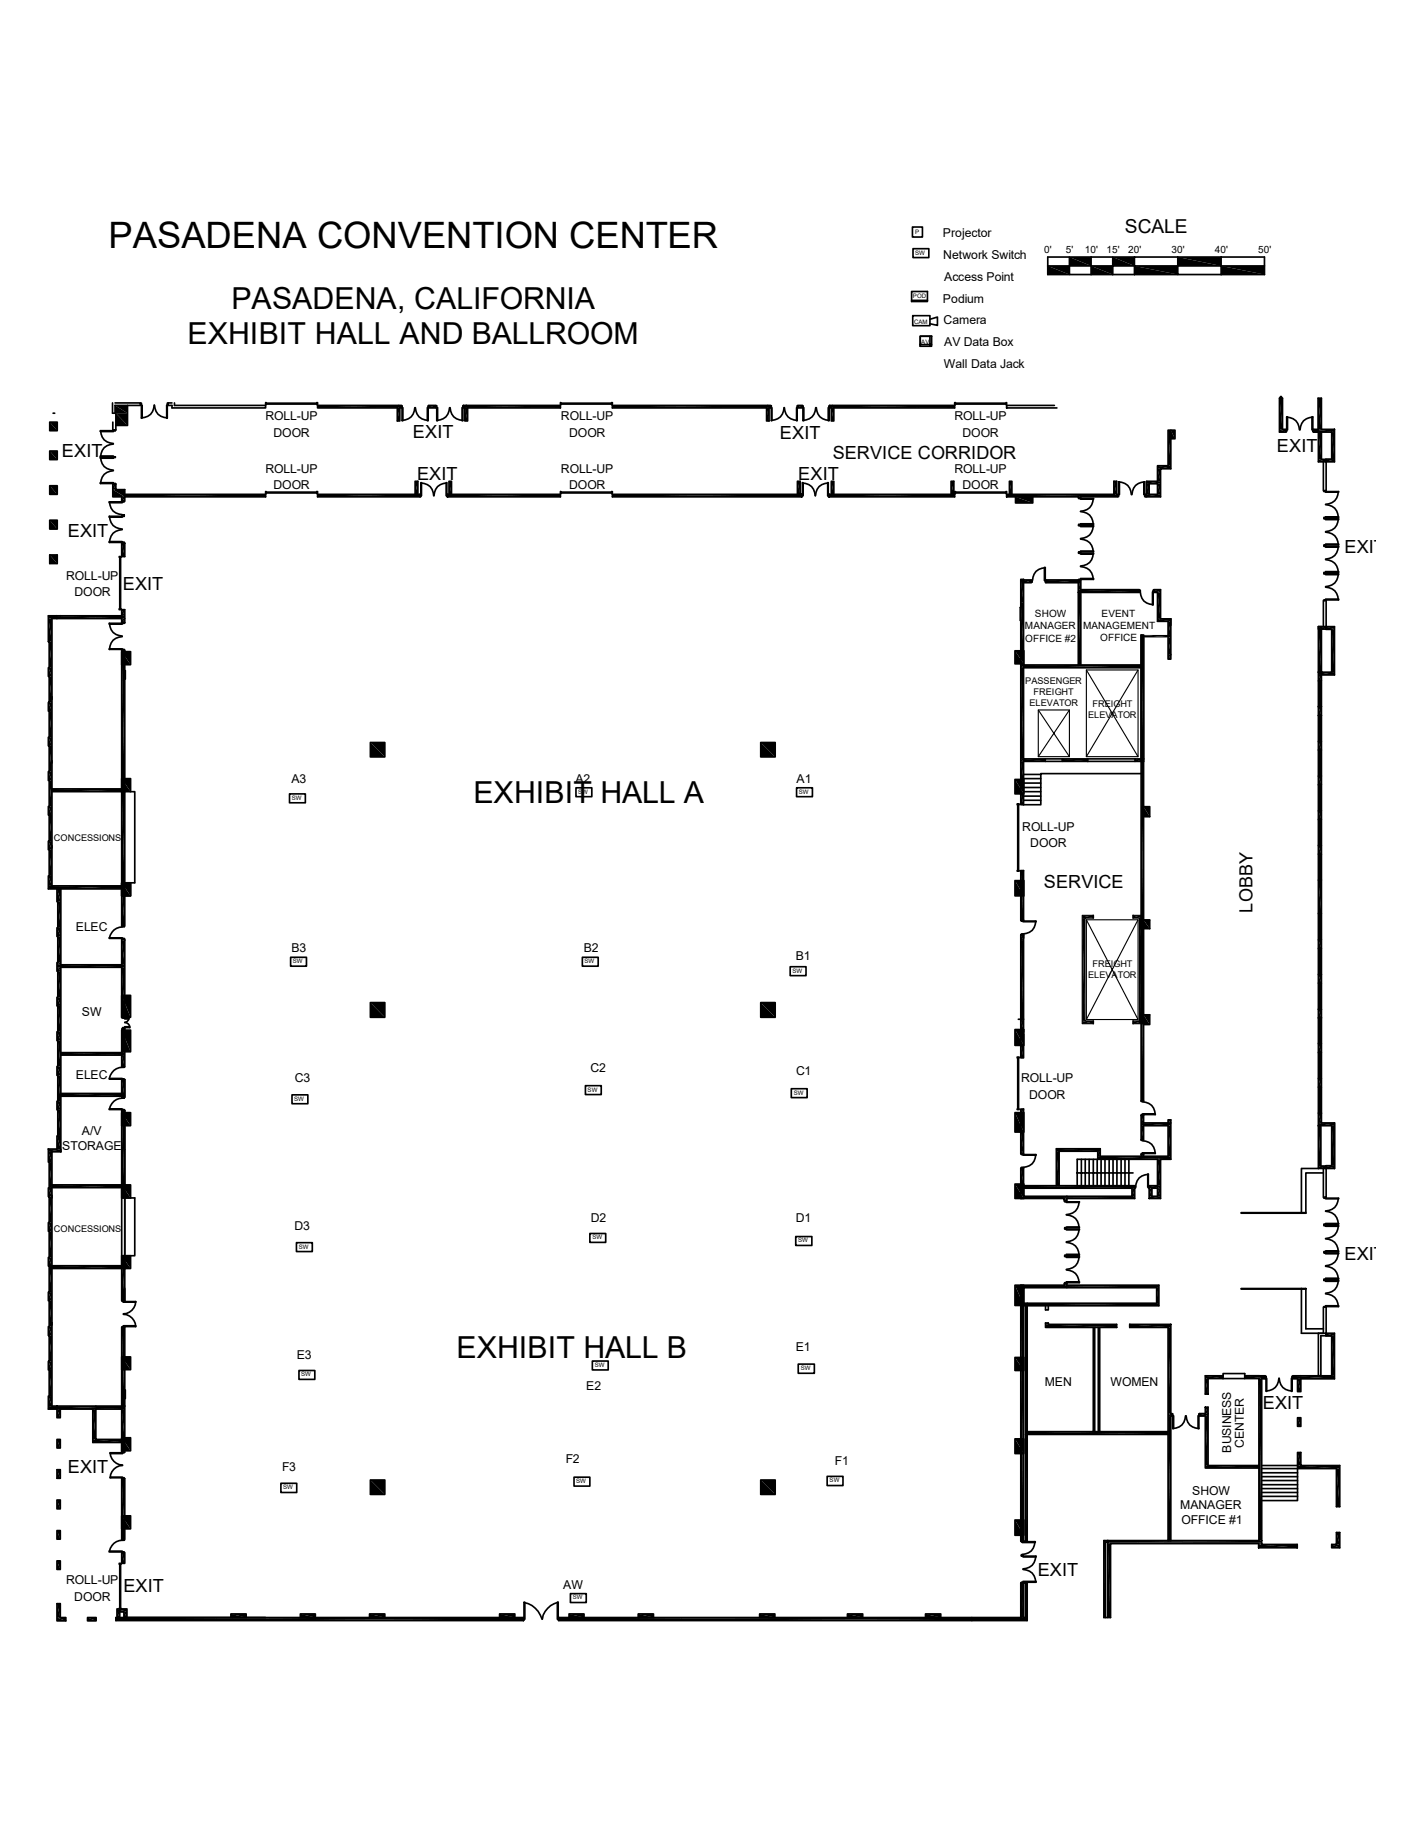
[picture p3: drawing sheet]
<svg xmlns="http://www.w3.org/2000/svg" width="216mm" height="279mm" viewBox="0 0 216 279" stroke-linecap="round" stroke-linejoin="round" font-family="sans-serif">
<g fill="none" stroke="#000" stroke-width=".25">
<path d="M139 34.6h1.5v1.5h-1.5zM139.1 37.9h2.4v1.3h-2.4zM162.9 39.2v2.6h3.3M166.2 39.2h-6.6v1.3M166.2 39.2h6.6M166.2 39.2v2.6M169.5 39.2v2.6M172.8 39.2h19.9v2.6h-6.6M172.8 39.2v2.6M179.5 39.2v2.6h6.6M186.1 39.2v2.6M138.9 44.4h2.4v1.5h-2.4z"/>
<path d="M138.9 45.8h2.4M139.1 48.1h2.6v1.5h-2.6zM140.2 52.5h1.7M140.2 51.2h1.7v1.5h-1.7zM141.7 48.6l1.1-.3v1.3l-1.1-.3M141.7 51.2v1.5M166.2 41.8h13.3M192.7 40.5h-33.1v1.3h3.3M7.6 74h1.1v1.3h-1.1zM7.6 79.2h1.1v1.4h-1.1zM7.6 68.7h1.1v1.3h-1.1zM7.6 64.3h1.1v1.3h-1.1z"/>
<path d="M8.1 62.9h.2M15.3 65.6h2v.1h-2zM15.3 69.5h2v.1h-2zM15.3 69.7h2v.1h-2zM15.3 73.5h2v.2h-2zM15.3 65.6a1.88 1.88 0 0 0 2 2M15.3 69.7a1.88 1.88 0 0 0 2 1.9M16.6 76.5h2v.1h-2zM16.6 78.7h2v.1h-2zM16.7 76.5a1.88 1.88 0 0 0 1.9 1.9M16.7 78.7a1.88 1.88 0 0 0 1.9 1.9M17.1 61.4v1.5h.4v-1.1h3.9v-.4h-3.9"/>
<path d="M17.2 73.7h.5v.9h1.3v1.8h-.5v-.7h-1.3zM17.3 65.5h.3v.1h-.3zM17.3 69.6h.3v.1h-.3zM17.3 73.7h.3h-.3zM17.3 73.7h.3M17.3 67.6a1.88 1.88 0 0 0-2 2M17.3 71.7a1.88 1.88 0 0 0-2 2M17.7 62.9v2.6h-.5v-1.2M18.6 76.4h.3v.1h-.3zM18.6 78.6h.3v.1h-.3zM18.6 78.4h.3v.2h-.3v-.2h.3v.2h-.3zM19 75.3h21.5v.4h-21.5z"/>
<path d="M19.4 61.8v3h-1.7M21.4 61.4h.1v.3h-.1zM21.5 61.7h.1v2h-.1zM23.5 61.7a1.88 1.88 0 0 1-2 2M23.5 61.7a1.88 1.88 0 0 0 2 2M25.4 61.7h.1v2h-.1zM25.5 61.4h.1v.3h-.1zM26.2 61.4h-.6v.4h.6v.3h14.3v-.3h-13.9v-.4M40.5 74.9h.1v.3h-.1zM40.5 61.3h.1v.3h-.1zM40.6 75h7.7v.1h-7.7zM40.6 61.4h7.7v.2h-7.7z"/>
<path d="M48.3 74.9h.1v.3h-.1zM48.3 61.3h.1v.3h-.1zM48.4 61.8h12.8v.3h-.3v2h-.4v-2h-12.1zM48.4 75.3h15.6v.4h-15.6zM61.2 61.8h.1v.3h-.1zM61.3 62.1h.1v2h-.1zM63.2 62.1a1.88 1.88 0 0 1-1.9 2M63.2 75.3v-2h.5v2M63.3 62.1a1.88 1.88 0 0 0 1.9 2M64 75.4h.1v.2h-.1zM64.1 73.5h.1v2h-.1zM64.1 73.6a1.88 1.88 0 0 1 2 1.9"/>
<path d="M65.1 62.1h.1v2h-.1zM65.2 61.8h.1v.3h-.1zM65.3 61.8h1.1v.3h-1.1zM66.4 61.8h.1v.3h-.1zM66.5 62.1h.2v2h-.2zM68 73.5h.1v2h-.1zM68.1 75.4h.1v.2h-.1zM68.1 73.6a1.88 1.88 0 0 0-2 1.9M68.2 75.3h17.2v.4h-17.2zM68.4 75.3v-2h.4v2M68.5 62.1a1.88 1.88 0 0 1-2 2M68.6 62.1a1.88 1.88 0 0 0 1.9 2"/>
<path d="M70.4 62.1h.1v2h-.1zM70.5 61.8h.1v.3h-.1zM70.6 61.8h14.8v.3h-14.2v2h-.4v-2h-.2zM85.4 74.9h.1v.3h-.1zM85.4 61.3h.1v.3h-.1zM85.5 75h7.7v.1h-7.7zM85.5 61.4h7.7v.2h-7.7zM93.2 74.9h.1v.3h-.1zM93.2 61.3h.1v.3h-.1zM93.3 61.8h24.1v.3h-.2v2h-.4v-2h-23.5zM93.3 75.3h28.8v.4h-28.8zM117.4 61.8h.1v.3h-.1z"/>
<path d="M117.5 62.1h.1v2h-.1zM119.5 62.1a1.88 1.88 0 0 1-2 2M119.5 62.1a1.88 1.88 0 0 0 2 2M121.4 62.1h.1v2h-.1zM121.5 61.8h.1v.3h-.1zM121.5 75.3v-2h.4v2h.2M121.6 61.8h.7v.3h-.7zM122.1 75.4h.2v.2h-.2zM122.3 61.8v.3zM122.3 73.5v2zM122.3 73.6a1.88 1.88 0 0 1 1.9 1.9M122.3 62.1h.2v2h-.2z"/>
<path d="M124.3 62.1a1.88 1.88 0 0 1-2 2M124.4 62.1a1.88 1.88 0 0 0 1.9 2M126.1 73.5h.1v2h-.1zM126.2 62.1h.1v2h-.1zM126.2 75.4h.1v.2h-.1zM126.2 73.6a1.88 1.88 0 0 0-2 1.9M126.3 61.8h.1v.3h-.1zM126.3 75.3h19.2v.4h-19.2zM126.4 61.8h19.1v.3h-18.5v2h-.3v-2h-.3zM126.7 75.3v-2h.3v2M144.9 75.3v-2h.4v2M145.5 74.9h.1v.3h-.1z"/>
<path d="M145.5 61.3h.1v.3h-.1zM145.6 75h7.7v.1h-7.7zM145.6 61.4h7.7v.2h-7.7zM153.3 74.9h.1v.3h-.1zM153.3 61.3h.1v.3h-.1zM153.4 75.3h16.3v-2h.4v2h.2v.4h-5.6v.1h-.4v-.1h-10.9zM153.8 75.3v-2h.4v2M154.7 75.7v.9h2.7v-.9M160.7 61.8h-7.3v.3h7.6M164.3 79.9h.3v.1h-.3zM164.3 75.8h.3v.1h-.3zM164.6 79.8h2v.1h-2z"/>
<path d="M164.6 75.9h2v.1h-2zM164.6 77.9a1.88 1.88 0 0 1 2 2M166.6 75.9a1.88 1.88 0 0 1-2 2M170.3 75.4h.1v.2h-.1zM170.4 73.4h.2v2h-.2zM170.4 73.4a1.88 1.88 0 0 1 2 2M174.3 73.4h.1v2h-.1zM174.4 75.4h.1v.2h-.1zM174.4 73.4a1.88 1.88 0 0 0-1.9 2M175.1 73.7h1.3v1.6h-1.3zM178.4 65.5v5.9h-1.6v4.3h-2.3v-.4h.2v-2h1.7v-2.3h1.6v-5.5h1v1.3h-.6M194.9 60.7h.5v4.7h.6v.4h-1.1z"/>
<path d="M195 60.5h.3v.2h-.3zM195.1 60.4h.1M195.1 60.5h.1M196 65.5v.2zM196 63.5h.2v2h-.2zM196 63.5a1.88 1.88 0 0 1 2 2M199.9 63.5h.1v2h-.1zM200 65.5h.1v.2h-.1zM200 63.5a1.88 1.88 0 0 0-1.9 2M200.8 60.7h.5v4.7h2v5h-1.3v-.5h.9v-4.1h-2.8v-.4h.7zM200.9 65.8h.4v4.2h.7v.4h-1.1zM201.6 70.2v4.6h.5v-4.6"/>
<path d="M201.7 79h.3h-.3zM201.7 78.8h.3v.2h-.3zM201.7 74.8h.3v.1h-.3zM202 79h2v.2h-2zM202 78.7h2v.1h-2zM202 74.9h2v.1h-2zM202 76.9a1.88 1.88 0 0 1 1.9 1.9M203.9 74.9a1.88 1.88 0 0 1-1.9 1.9M203.9 79a1.88 1.88 0 0 1-1.9 2M7.6 84.5h1.1v1.4h-1.1zM16.6 82.5h2v.1h-2zM16.6 98.8h2v.1h-2z"/>
<path d="M16.6 95h2v.1h-2zM16.7 95a1.88 1.88 0 0 0 1.9 1.9M18.2 92.8h.3v.1h-.3zM18.2 84.8h.3v.1h-.3zM18.2 84.9h.2v7.9h-.2zM18.5 99.3h1.4v2h-1.4zM18.5 82.8h.5v2h-.5zM18.5 94.9h.5M18.6 82.6h.3v.2h-.3zM18.6 98.9h.3v.2h-.3zM18.6 94.9h.3v.1h-.3zM18.6 94.9h.3v.1h-.3v-.1h.3"/>
<path d="M18.6 82.6v.2h.3v-.2M18.6 80.7a1.88 1.88 0 0 0-1.9 1.9M18.6 97a1.88 1.88 0 0 0-1.9 1.9M19 94.9v-2h-.5v.9h-11.1v3.9h.1v4h-.1v1.3h.1v4h-.1v1.3h.1v4h-.1v1.3h.1v4h-.1v1.3h.1v4h-.1v1.3h.1v3.9h-.1v1.4h.1v3.9h-.1v2h11.1M19 94.9h-.5v-.7h-10.6v40.8h11.1M154.6 99.1h1.4v2h-1.4zM155.5 92.5h-.1v2h.1M156 88.3h1.1v.5h-1.1M157.1 88.4h.2v.3h-.2zM159.1 86.4h.2v2h-.2zM159.3 88.4v.3zM159.3 86.5a1.88 1.88 0 0 0-2 1.9"/>
<path d="M164.3 90.3v-2h.4v13M164.3 88.3h-5v.5h5M164.3 90.3v11M164.3 88.3h.3h-.3zM164.3 84.1h.3v.1h-.3zM164.3 84.2h.3v.1h-.3zM164.3 80h.3v.1h-.3zM164.6 88.1h2v.2h-2zM164.6 83.9h2v.2h-2zM164.6 84.3h2v.1h-2zM164.6 80.1h2v.1h-2zM164.6 86.3a1.88 1.88 0 0 1 2 2"/>
<path d="M164.6 82.1a1.88 1.88 0 0 1 2 2M164.7 89.8h8.9v.5h-9.3M166.6 84.3a1.88 1.88 0 0 1-2 1.9M166.6 80.1a1.88 1.88 0 0 1-2 1.9M173.6 89.9h.1v.3h-.1zM173.7 90.2a1.88 1.88 0 0 0 2 1.9M173.9 96.7h.3v19.3h-.3zM173.9 96.7v18.9M174.2 97.1v70.6h-.3v-51.7h-1v-.4M175.6 90.2h.1v2h-.1zM175.7 89.9h.1v.3h-.1zM178 96.7v-2h-1.6v-4.4h-.6v-.5h1v4.5h1.6v6.1h-.4v-3.3"/>
<path d="M200.9 95.5h1.1v.3h-1.1zM201.6 95.5v-4h.5v4M201.7 87.2h.3v.1h-.3zM201.7 83h.3v.1h-.3zM201.7 83.1h.3v.1h-.3zM201.7 91.4h.3v.1h-.3zM201.7 87.3h.3v.1h-.3v-.1h.3M202 87.1h2v.1h-2zM202 82.9h2v.1h-2zM202 83.2h2v.2h-2zM202 91.3h2v.1h-2zM202 87.4h2v.1h-2z"/>
<path d="M202 85.3a1.88 1.88 0 0 1 1.9 1.9M202 81.1a1.88 1.88 0 0 1 1.9 1.9M202 89.5a1.88 1.88 0 0 1 1.9 1.9M203.3 95.5v7.3zM203.3 95.5h-1.3v.4h.9v6.5h-2v-6.9h.4v6.9h-.4v1.3h.4v-.9h2M203.9 83.2a1.88 1.88 0 0 1-1.9 2M203.9 87.4a1.88 1.88 0 0 1-1.9 2M18.5 118.6h1.4v2h-1.4zM19 102.2h.1v1.3h-.1M56.4 113.1h2.2v2.2h-2.2zM115.9 113.1h2.2v2.2h-2.2zM154.6 118.7h1.4v2.2h-1.4z"/>
<path d="M155.5 101.3h.5v.4M156 115.6h3.3v.4h-3.3M156 101.7v20.9M156 101.7h17.9M156 120h2.6M156 119.3h2.6M156 118.6h2.6M156 118h2.6M159.3 115.6h14.6M159.3 116h2.5M161.8 115.6v.4h3.9M165.7 115.6v.4"/>
<path d="M165.7 116h7.2M173.9 101.3h-17.9v-13h-.5v34.3h.5M173.9 115.6v.4h.3M173.9 117.9h-15.3v4.7h-2.6M200.9 118.2h.4v1.3h-.4zM200.9 112.9h.4v1.4h-.4zM200.9 103.7v9.2M200.9 114.3v3.9M200.9 119.5v4M200.9 109h.4M200.9 107.7h.4M201 119.5h.3v.2h-.3z"/>
<path d="M201 118.1h.3v.1h-.3zM201 114.3h.3v.1h-.3zM201 107.6h.3v.1h-.3zM201 112.9h.3h-.3zM201 109h.3v.1h-.3zM201 103.7h.3v.1h-.3zM201 119.7h.2v3.7h-.2zM201 114.4h.2v3.7h-.2zM201 103.8h.2v3.8h-.2zM201 109.1h.2v3.8h-.2zM201 109.2h.2M201 112.7h.2"/>
<path d="M201 114.5h.2M201 118h.2M201 119.8h.2M201 103.9h.2M201 107.4h.2M201.1 103.9v3.5M201.1 109.2v3.5M201.1 114.5v3.5M201.1 119.8v3.5M201.3 103.7v9.2M201.3 114.3v3.9M201.3 119.5v4"/>
<path d="M7.9 120.2h10.6v-21.1h.5v21.5M7.9 120.6h11.1M8.7 135.4v2h.1v4h-.1v1.3h.1v3.9h-.1v1.4h.1v3.9h-.1v1.3h.1v4h-.1v1.3h.1v4h-.1v1.3h.1v4h-.1v1.3h.1v4h-.1v1.9h-1.3M9.3 135.4v11.6h9.2v-3.9h.5v11.9h-.5v-7.6h-9.2v28.1h-1.4M18.5 134.5h1.4v2h-1.4zM18.5 120.6v14.4v-.5h1.4v2h-1.4v-1.1M19 120.6v20.5h-.5v-5.7M19.9 120.6h.6v13.9h-.6M44.1 120.9h2.4v1.4h-2.4zM87.8 120h2.4v1.4h-2.4zM121.4 120h2.4v1.4h-2.4zM154.6 134.2h1.4v2.3h-1.4z"/>
<path d="M155 132.6h.3v.1h-.3zM155 122.5h.3v.1h-.3zM155.1 122.6h.1v10h-.1zM155.5 132.6h.5v7.6h-.5zM156 120.6h2.6M156 121.9h2.6M156 121.3h2.6M166.6 139.4v.5M172.6 139.4v.5M173.7 139.9v15.6M174.2 124.4h1zM174.2 122.9h1v1.5"/>
<path d="M200.9 134.1h.4v5.1h-.4zM200.9 128.8h.4v1.3h-.4zM200.9 123.5h.4v1.3h-.4zM200.9 124.8v4M200.9 130.1v4M200.9 139.2v4M201 139.2h.3v.1h-.3zM201 134h.3v.1h-.3zM201 130.1h.3v.1h-.3zM201 128.7h.3v.1h-.3zM201 124.8h.3v.2h-.3zM201 123.4h.3v.1h-.3z"/>
<path d="M201 130.2h.2v3.8h-.2zM201 139.3h.2v3.7h-.2zM201 125h.2v3.7h-.2zM201 133.9h.2M201 139.4h.2M201 123.3h.2M201 125.1h.2M201 128.6h.2M201 130.3h.2M201.1 125.1v3.5M201.1 130.3v3.6M201.1 139.4v3.6"/>
<path d="M201.3 124.8v4M201.3 130.1v4M201.3 139.2v4M16.6 142.9h2v.1h-2zM18.5 151.6h1.4v3.4h-1.4zM18.5 156.9h1.4v3.3h-1.4zM18.6 143h.3v.1h-.3zM18.6 141.2a1.98 1.98 0 0 0-1.9 1.7M18.6 141.1h.3v.1h-.3v-.1h.3zM18.7 156.5h.3v.2h-.3zM18.7 155h.3v.1h-.3zM19 156.4h.8v.1h-.8z"/>
<path d="M19 155.1h.6v.1h-.6zM19 155.8a.73 .73 0 0 1 .8 .7M19.6 155.1l-.3 .6h-.3M44.3 145.8h2.4v1.4h-2.4zM56.4 152.7h2.2v2.3h-2.2zM88.7 145.8h2.4v1.4h-2.4zM115.9 152.7h2.2v2.3h-2.2zM120.4 147.3h2.4v1.3h-2.4zM154.6 156.8h1.4v2.5h-1.4zM155.2 155.3h.8M155.6 140.2h.3v.1h-.3zM155.6 142.3h.3v.1h-.3z"/>
<path d="M155.9 140.3h2v.1h-2zM156 157.2v-14.8h-.5v18.8h.5v-3.6M157.8 140.3a1.88 1.88 0 0 1-1.9 2M166.6 155.5v.5M172.6 155.5v.5M174.2 154.6h1v1.5h-1M175.2 140.2h-1h1v1.3h-1M200.9 159h.4v1.4h-.4zM200.9 148.5h.4v1.3h-.4zM200.9 143.2h.4v1.3h-.4zM200.9 144.5v4M200.9 149.8v9.2"/>
<path d="M200.9 155.1h.4M200.9 153.8h.4M201 158.9h.3v.1h-.3zM201 153.6h.3v.2h-.3zM201 149.8h.3v.1h-.3zM201 148.3h.3v.2h-.3zM201 155.1h.3v.1h-.3zM201 143h.3v.2h-.3zM201 144.5h.3v.1h-.3zM201 144.6h.2v3.7h-.2zM201 155.2h.2v3.7h-.2zM201 149.9h.2v3.7h-.2z"/>
<path d="M201 155.3h.2M201 158.8h.2M201 144.7h.2M201 148.3h.2M201 150h.2M201 153.5h.2M201 143h.2M201.1 144.7v3.6M201.1 150v3.5M201.1 155.3v3.5M201.3 144.5v4M201.3 149.8v9.2"/>
<path d="M7.4 175v2h.1v4h-.1v1.3h.1v4h-.1v1.3h.1v4h-.1v1.3h.1v3.9h-.1v1.4h.1v3.9h-.1v1.4h.1v3.9h-.1v1.3h.1v4h-.1v2h1.3v1.3h.5v-1.3h4.9v5.1h4.4v1.4h.5v-19h-.5v12M7.4 175l.5 .5M7.9 175.5v38.7h11.1M9.3 160.4h9.3v-3.7h.4v5.8h-.5v-1.8h-9.2M9.3 167h9.2M9.3 166.6h9.3M16.6 164.3h2v.1h-2zM16.6 169h2h-2zM18.5 169.5h1.4v2h-1.4zM18.5 164.5h.5v2.7h-.5zM18.5 169.2h.5v29h-.5zM18.6 164.4h.3v.1h-.3z"/>
<path d="M18.6 169h.3v.2h-.3zM18.6 162.6a1.98 1.98 0 0 0-1.9 1.7M18.6 162.5h.3v.1h-.3v-.1h.3M18.6 167.3a1.98 1.98 0 0 0-1.9 1.7M18.6 167.2h.3v.1h-.3v-.1h.3zM19 164.5v2.7M44.5 166.8h2.4v1.3h-2.4zM89.2 165.4h2.4v1.4h-2.4zM120.6 165.9h2.4v1.3h-2.4zM154.6 169.5h1.4v3h-1.4zM155 169h.3h-.3zM155 161h.3v.2h-.3z"/>
<path d="M155.1 161.2h.1v7.8h-.1zM155.5 178h.5v2.6h16.9v2h-10.3v.4h-.5v-.4h-6.6zM155.5 169h.5v6.8h-.5zM155.6 175.8h.3v.1h-.3zM155.6 177.8h.3v.2h-.3zM155.9 175.9h2v.1h-2zM157.8 175.9a1.88 1.88 0 0 1-1.9 1.9M164.1 178.7h8.5M164.8 176.6v4M165.4 176.6v4M165.9 176.6v4M166.6 176.6v4"/>
<path d="M167.2 176.6v4M167.3 176.6h-3.2v4M167.8 176.6v4M168.4 176.6v4M169 176.6v4M169.6 176.6v4M170.2 176.6v4M170.8 176.6v4M171.4 176.6v4M172 176.6v4M173.9 176.1v-.2h.3v.2M173.9 169.8h.3v.1h-.3z"/>
<path d="M173.9 167.7h.3v.1h-.3zM173.9 175.7h.3v.2h-.3zM173.9 173.7h.3h-.3zM174.1 169.7h1.9v.1h-1.9zM174.1 175.6h1.9v.1h-1.9zM174.1 167.9a1.88 1.88 0 0 1 1.9 1.9M174.1 173.8a1.88 1.88 0 0 1 1.9 1.9M174.9 178.9h.1v1.9h-.1zM175 178.9a1.88 1.88 0 0 0-2 1.9M200.9 164.3h.4v1.3h-.4zM200.9 171.5h2v6.1h-.9v.4v-.4h-.7v-6.1zM200.9 178h-2.6v6.8"/>
<path d="M200.9 160.4v3.9M200.9 165.6v4M200.9 171.5v6.5M201 165.6h.3v.1h-.3zM201 169.5h.3v.1h-.3zM201 164.2h.3v.1h-.3zM201 160.4h.3h-.3zM201 165.7h.2v3.8h-.2zM201 160.4h.2v3.8h-.2zM201 169.4h.2M201 160.6h.2M201 164.1h.2"/>
<path d="M201 165.9h.2M201.1 160.6v3.5M201.1 165.9v3.5M201.3 165.6v5.5h2v6.9h-2.4M201.3 169.6h-.4v1.9M201.3 160.4v3.9M201.6 177.8v4.6h.5v-4.6M201.6 178.7h-2.6v6.1h-9.9M7.9 180.5h10.6M7.9 193.3h10.6M7.9 192.8h10.6M7.9 180.9h10.6"/>
<path d="M18.5 180.5h1.4v2h-1.4zM18.5 191.3h1.4v2h-1.4zM18.5 182.5h2v8.8h-2M18.7 198.2h.2v.1h-.2zM18.8 198.3h1.9v.1h-1.9zM20.7 198.3a1.88 1.88 0 0 1-1.9 1.9M45.2 189.3h2.4v1.4h-2.4zM89.9 187.9h2.4v1.4h-2.4zM121.2 188.4h2.5v1.3h-2.5zM154.6 195.8h1.4v3.1h-1.4zM154.6 180.4h1.4v2.2h-1.4zM156 196.2h20.2v2.3h-20.2z"/>
<path d="M156 181h16.5v1.2h-16.5zM156.4 198.9v19.2M159.3 198.9v.7h.4v-.7M161 180.6v-5.6h6.6v1.1h10.4v-4.6h-3.8v2.2h-.3v-3.8h.3v1.2h3.8v-.5h.4v6h-1.6v6h-1.7v-2h1.3v-4h-9.1v-1.2h-5.9v5.2M162.2 191.2h.3v.1h-.3zM162.2 191.3h.3v.1h-.3zM162.2 195.4h.3v.1h-.3zM162.2 187.2h.3h-.3zM162.2 187h.3v.2h-.3zM162.2 183h.3v.1h-.3zM162.5 195.3h2v.1h-2zM162.5 191.1h2v.1h-2z"/>
<path d="M162.5 191.4h2v.2h-2zM162.5 187.2h2v.2h-2zM162.5 186.9h2v.1h-2zM162.5 183.1h2v.1h-2zM162.5 193.5a1.88 1.88 0 0 1 1.9 1.9M162.5 189.3a1.88 1.88 0 0 1 1.9 1.9M162.5 185.1a1.88 1.88 0 0 1 1.9 1.9M164.4 187.2a1.88 1.88 0 0 1-1.9 2M164.4 191.4a1.88 1.88 0 0 1-1.9 2M164.4 183.1a1.88 1.88 0 0 1-1.9 1.9M172.9 180.7h.1v.3h-.1zM175 180.7h.1v.3h-.1z"/>
<path d="M175.5 181h.9v1.2h-.9zM189.1 196.4h9.9M189.1 184.7h9.9M189.1 196.3h9.9v6.1h2.6M198.3 196.3v6.8h3.3v-4h.5v4M201.7 194.9h.3v.1h-.3zM201.7 190.7h.3v.1h-.3zM201.7 190.8h.3v.1h-.3zM201.7 186.6h.3v.1h-.3zM201.7 186.5h.3v.1h-.3zM201.7 182.4h.3v.1h-.3zM201.7 199.1h.3h-.3z"/>
<path d="M201.7 195h.3v.1h-.3v-.1h.3M202 194.7h2v.2h-2zM202 190.6h2v.1h-2zM202 190.9h2v.1h-2zM202 186.7h2v.1h-2zM202 186.4h2v.1h-2zM202 182.5h2v.1h-2zM202 198.9h2v.2h-2zM202 195.1h2v.1h-2zM202 192.9a1.88 1.88 0 0 1 1.9 2M202 184.5a1.88 1.88 0 0 1 1.9 2M202 188.7a1.88 1.88 0 0 1 1.9 2"/>
<path d="M202 197.1a1.88 1.88 0 0 1 1.9 2M203.9 190.9a1.88 1.88 0 0 1-1.9 1.9M203.9 182.5a1.88 1.88 0 0 1-1.9 2M203.9 186.7a1.88 1.88 0 0 1-1.9 2M203.9 195.1a1.88 1.88 0 0 1-1.9 1.9M8.7 219.3h.5v1.3h-.5zM14.6 214.7h3.9v4.6h-3.9zM18.5 206.7h1.4v2h-1.4zM18.5 219h1.4v2h-1.4zM18.7 202.1h.2v.1h-.2zM18.8 202h1.9v.1h-1.9zM18.8 200.2a1.88 1.88 0 0 1 1.9 1.9"/>
<path d="M19 211.8h.1v1.3h-.1M45.6 208.8h2.4v1.3h-2.4zM90.3 207.3h2.4v1.4h-2.4zM121.6 207.8h2.5v1.4h-2.5zM154.6 219.2h1.4v2.2h-1.4zM154.6 206.8h1.4v2h-1.4zM156.4 218.5v16.3M166.8 202.2h.5v15.9h-.5zM178 218.1h-10.4v-15.9h2.5v-.4h-10.4v-.3h-.4v.7h7.3v15.9h-10.1v-19.2h20.1v-3.1h-14v-.3h-.5v.3h-6.6v39h1v-16.3h21.5M178.6 215.4h.1v.3h-.1zM178.7 215.7h.1v1.9h-.1zM180.6 215.7a1.88 1.88 0 0 1-1.9 1.9"/>
<path d="M180.7 215.7a1.88 1.88 0 0 0 2 1.9M182.5 215.7h.2v1.9h-.2zM182.7 215.4h.1v.3h-.1zM186.4 209.6v-.3h3.3v.3M186.4 209.6h-2.8v2.8h.5v-2.4h5.6M186.4 209.6v.4M189.7 209.6h3.1v.5h-.6v25.2h5.5v.5h-5.9v-.6h-22.6v11.2h-1v-11.7h.6v.2h-.4v11.5M189.7 209.6v.4h2.1v24.7h-23v11.7M189.7 209.6h2.1M192.8 209.7h.1v.3h-.1zM192.9 210h.1v2h-.1zM194.9 210a1.88 1.88 0 0 1-2 1.9"/>
<path d="M194.9 210a1.88 1.88 0 0 0 1.9 1.9M196.8 210v2zM196.8 209.7h.2v.3h-.2zM197.7 216h.5v1.3h-.5zM200.9 203.1h1.1v.4h-.7v6.1h-.4zM202 203.1h1.3v7h-5.1v1.9h-.5v-1.9h-.7v-.5h5.9v-6.1h-.9zM8.7 237.8h.5v1.3h-.5zM8.7 233.2h.5v1.3h-.5zM8.7 228.5h.5v1.4h-.5zM8.7 223.9h.5v1.3h-.5zM16.6 236.3h2v.1h-2zM16.8 221.3h1.9v.1h-1.9z"/>
<path d="M16.8 225h1.9v.1h-1.9zM16.8 221.3a1.88 1.88 0 0 0 1.9 1.9M18.2 238.2h.3v.1h-.3zM18.2 238.3h.2v6.7h-.2zM18.5 236.5h.5v1.7h-.5zM18.5 230.9h1.4v2h-1.4zM18.5 225.3h.5v9.3h-.5zM18.6 234.6h.3v.1h-.3zM18.6 236.4h.3v.1h-.3zM18.6 234.7a1.98 1.98 0 0 0-1.9 1.6M18.6 234.6h.3M18.7 221.2h.2v.1h-.2z"/>
<path d="M18.7 225.1h.2v.2h-.2zM18.7 223.3a1.88 1.88 0 0 0-1.9 1.8M42.8 226h2.4v1.4h-2.4zM56.4 225.5h2.2v2.2h-2.2zM87.5 225h2.4v1.4h-2.4zM115.9 225.5h2.2v2.2h-2.2zM126 224.9h2.4v1.4h-2.4zM154.6 231.6h1.4v2.3h-1.4zM155.6 236.9h.3v.1h-.3zM155.6 237h.3v.1h-.3zM155.6 234.8h.3v.1h-.3zM155.6 234.9h.3"/>
<path d="M155.7 234.9h2v.1h-2zM155.9 237.1h2v.1h-2zM155.9 239.1a1.88 1.88 0 0 1 1.9 1.9M156 234.8v-35.9h.3v35.9M157.7 234.9a1.88 1.88 0 0 1-2 1.9M157.8 237.1a1.88 1.88 0 0 1-1.9 1.9M168.3 234.9v11.5M168.8 234.8h23.4M178 234.7v-32.5h-5.9v-.4h6.3v13.5h.2v.4h-.2v19M191.8 223.3h-7.7v-8.9h-.5v.9h-.8v.4h.8v7.9h8.2M192.2 223.7h5.5v4.9h-5.5M192.2 223.3h5.5"/>
<path d="M192.2 228h5.5M192.2 227.4h5.5M192.2 224.4h5.5M192.2 226.8h5.5M192.2 226.2h5.5M192.2 225.6h5.5M192.2 225h5.5M197.7 221.3h.5v2h5.9v6.2h-.5v-5.8h-5.9zM203.6 233.5h.5v2.3h-1.2v-.5h.7zM8.7 244.3h.5v2.1h.8v.5h-1.3zM13.3 246.4h1.3v.5h-1.3zM17.7 246.4h62.1v.5h-62.1z"/>
<path d="M17.8 246.4v-1.3h1.5v1.3M18.2 245h.3v.1h-.3zM18.2 246.4v-.8h.7v.8M35.2 245.9h2.3v.5h-2.3zM45.8 245.9h2.2v.5h-2.2zM56.3 245.9h2.3v.5h-2.3zM76.1 245.9h2.3v.5h-2.3zM79.8 246.5v.3zM79.8 244.1h.2v2.6h-.2zM79.8 244.1a3.6 3.6 0 0 1 2.8 2.6M84.9 244.1h.1v2.6h-.1zM85 246.5h.1v.3h-.1z"/>
<path d="M85 244.1a3.2 3.2 0 0 0-2.4 2.6M85.1 246.4h70.4v-5.2h1v5.7h-71.4zM85.1 246.4v.5M86.7 245.9h2.3v.5h-2.3zM86.9 242.8h2.4v1.3h-2.4zM97.2 245.9h2.4v.5h-2.4zM115.7 245.9h2.4v.5h-2.4zM129.1 245.9h2.3v.5h-2.3zM141 245.9h2.3v.5h-2.3zM155.6 241h.3v.2h-.3zM155.9 240.9h2v.1h-2zM156 241.2v5.2h.3v-5.2"/>
<path d="M156.4 241.2v5.2"/>
</g>
<g fill="none" stroke="#000" stroke-width=".17">
<path d="M158.2 108.2h4.7v7.1h-4.7zM158.2 108.2l4.7 7.1M162.9 108.2l-4.7 7.1M165.5 102.1h7.9v13.2h-7.9zM165.5 102.1l7.9 13.2M173.4 102.1l-7.9 13.2M166.6 139.4h-1.7v16.6h1.7M166.6 139.9h-1.3v15.6h1.3M172.6 139.9h1v15.6h-1M172.6 139.4h1.5v16.6h-1.5M165.5 140.1h7.9v15.2h-7.9zM165.5 140.1l7.9 15.2"/>
<path d="M173.4 140.1l-7.9 15.2"/>
</g>
<g fill="#000">
<path d="M162.9 39.2l3.3 1.3h-3.3zM162.9 39.2h3.3v1.3zM169.5 39.2l3.3 1.3h-3.3zM169.5 39.2h3.3v1.3zM179.5 39.2l6.6 1.3h-6.6zM179.5 39.2h6.6v1.3zM159.6 40.5l3.3 1.3h-3.3zM159.6 40.5h3.3v1.3zM166.2 40.5l3.3 1.3h-3.3zM166.2 40.5h3.3v1.3zM172.8 40.5l6.7 1.3h-6.7zM172.8 40.5h6.7v1.3z"/>
<path d="M186.1 40.5l6.6 1.3h-6.6zM186.1 40.5h6.6v1.3zM7.6 68.7l1.1 1.3h-1.1zM7.6 68.7h1.1v1.3zM7.6 74l1.1 1.3h-1.1zM7.6 74h1.1v1.3zM7.6 79.2l1.1 1.4h-1.1zM7.6 79.2h1.1v1.4zM7.6 64.3l1.1 1.3h-1.1zM7.6 64.3h1.1v1.3zM17.2 73.7l.5 .9h-.5zM17.2 73.7h.5v.9z"/>
<path d="M17.2 74.6l1.8 1.1h-1.8zM17.2 74.6h1.8v1.1zM17.5 61.8l1.9 1.1h-1.9zM17.5 61.8h1.9v1.1zM17.7 62.9l1.7 1.9h-1.7zM17.7 62.9h1.7v1.9zM18.5 75.7l.5 .7h-.5zM18.5 75.7h.5v.7zM60.5 62.1l.4 2h-.4zM60.5 62.1h.4v2zM63.2 73.3l.5 2h-.5zM63.2 73.3h.5v2z"/>
<path d="M65.3 61.8l1.1 .3h-1.1zM65.3 61.8h1.1v.3zM68.4 73.3l.4 2h-.4zM68.4 73.3h.4v2zM70.8 62.1l.4 2h-.4zM70.8 62.1h.4v2zM116.8 62.1l.4 2h-.4zM116.8 62.1h.4v2zM121.5 73.3l.4 2h-.4zM121.5 73.3h.4v2zM121.6 61.8l.7 .3h-.7zM121.6 61.8h.7v.3z"/>
<path d="M126.7 62.1l.3 2h-.3zM126.7 62.1h.3v2zM126.7 73.3l.3 2h-.3zM126.7 73.3h.3v2zM144.9 73.3l.4 2h-.4zM144.9 73.3h.4v2zM153.8 73.3l.4 2h-.4zM153.8 73.3h.4v2zM154.7 75.7l2.7 .9h-2.7zM154.7 75.7h2.7v.9zM164.3 75.7l.4 .1h-.4zM164.3 75.7h.4v.1z"/>
<path d="M169.7 73.3l.4 2h-.4zM169.7 73.3h.4v2zM174.7 73.7l.4 1.6h-.4zM174.7 73.7h.4v1.6zM176.4 71l2 .4h-2zM176.4 71h2v.4zM176.4 71.4l.4 1.9h-.4zM176.4 71.4h.4v1.9zM176.4 73.7l.4 1.6h-.4zM176.4 73.7h.4v1.6zM178.4 65.5l.6 1.3h-.6zM178.4 65.5h.6v1.3z"/>
<path d="M194.9 60.7l.5 4.7h-.5zM194.9 60.7h.5v4.7zM194.9 65.4l1.1 .4h-1.1zM194.9 65.4h1.1v.4zM200.1 65.8h1.2zM200.8 60.7l.5 4.7h-.5zM200.8 60.7h.5v4.7zM200.9 65.8l.4 4.2h-.4zM200.9 65.8h.4v4.2zM200.9 70l1.1 .4h-1.1zM200.9 70h1.1v.4zM202 69.9l1.3 .5h-1.3z"/>
<path d="M202 69.9h1.3v.5zM7.4 94.2l.5 3.5h-.5zM7.4 94.2h.5v3.5zM7.6 84.5l1.1 1.4h-1.1zM7.6 84.5h1.1v1.4zM18.5 99.3l1.4 2h-1.4zM18.5 99.3h1.4v2zM18.5 92.9l.5 .9h-.5zM18.5 92.9h.5v.9zM18.5 94.2l.5 .7h-.5zM18.5 94.2h.5v.7zM18.5 99.1l.5 21.1h-.5z"/>
<path d="M18.5 99.1h.5v21.1zM18.5 82.8l.5 2h-.5zM18.5 82.8h.5v2zM154.6 99.1l1.4 2h-1.4zM154.6 99.1h1.4v2zM156 88.3l1.1 .5h-1.1zM156 88.3h1.1v.5zM164.3 88.3l.4 1.5h-.4zM164.3 88.3h.4v1.5zM175.8 89.8l1 .5h-1zM175.8 89.8h1v.5zM176.4 90.3l.4 4h-.4z"/>
<path d="M176.4 90.3h.4v4zM178 99.7l.4 .7h-.4zM178 99.7h.4v.7zM200.9 95.5l.4 .3h-.4zM200.9 95.5h.4v.3zM200.9 95.8l.4 6.6h-.4zM200.9 95.8h.4v6.6zM201.3 95.5l.7 .3h-.7zM201.3 95.5h.7v.3zM202 95.5l1.3 .3h-1.3zM202 95.5h1.3v.3zM202 95.8l1.3 .1z"/>
<path d="M7.4 101.7l.5 1.3h-.5zM7.4 101.7h.5v1.3zM7.4 107l.5 1.3h-.5zM7.4 107h.5v1.3zM7.4 112.3l.5 1.3h-.5zM7.4 112.3h.5v1.3zM7.4 117.6l.5 1.3h-.5zM7.4 117.6h.5v1.3zM18.5 118.6l1.4 2h-1.4zM18.5 118.6h1.4v2zM56.4 113.1l2.2 2.2h-2.2zM56.4 113.1h2.2v2.2z"/>
<path d="M115.9 113.1l2.2 2.2h-2.2zM115.9 113.1h2.2v2.2zM154.6 118.7l1.4 2.2h-1.4zM154.6 118.7h1.4v2.2zM155.5 101.3l.5 .4h-.5zM155.5 101.3h.5v.4zM155.5 115.6l.5 .4h-.5zM155.5 115.6h.5v.4zM155.5 101.1l.5 .2h-.5zM155.5 101.1h.5v.2zM172.9 115.6l1 .4h-1zM172.9 115.6h1v.4z"/>
<path d="M200.9 107.7l.4 1.3h-.4zM200.9 107.7h.4v1.3zM200.9 112.9l.4 1.4h-.4zM200.9 112.9h.4v1.4zM200.9 118.2l.4 1.3h-.4zM200.9 118.2h.4v1.3zM200.9 102.8l.4 .9h-.4zM200.9 102.8h.4v.9zM7.4 122.9l.5 1.3h-.5zM7.4 122.9h.5v1.3zM7.4 128.1l.5 1.4h-.5zM7.4 128.1h.5v1.4z"/>
<path d="M7.4 133.4l.5 1.6h-.5zM7.4 133.4h.5v1.6zM7.4 135l11.6 .4h-11.6zM7.4 135h11.6v.4zM8.7 135.4l.6 2h-.6zM8.7 135.4h.6v2zM8.8 137.4l.5 4h-.5zM8.8 137.4h.5v4zM18.5 134.5l1.4 2h-1.4zM18.5 134.5h1.4v2zM18.5 135.4l.5 5.7h-.5zM18.5 135.4h.5v5.7z"/>
<path d="M18.5 120.6l.5 14.4h-.5zM18.5 120.6h.5v14.4zM154.6 134.2l1.4 2.3h-1.4zM154.6 134.2h1.4v2.3zM155.5 120.9l.5 1.7h-.5zM155.5 120.9h.5v1.7zM164.9 139.4l1.7 .5h-1.7zM164.9 139.4h1.7v.5zM172.6 139.4l1.3 .5h-1.3zM172.6 139.4h1.3v.5zM174.2 122.9l1 1.5h-1zM174.2 122.9h1v1.5z"/>
<path d="M200.9 123.5l.4 1.3h-.4zM200.9 123.5h.4v1.3zM200.9 128.8l.4 1.3h-.4zM200.9 128.8h.4v1.3zM200.9 134.1l.4 5.1h-.4zM200.9 134.1h.4v5.1zM8.7 141.4l.6 1.3h-.6zM8.7 141.4h.6v1.3zM8.7 146.6l.6 .4h-.6zM8.7 146.6h.6v.4zM8.7 147.4l.6 .6h-.6zM8.7 147.4h.6v.6z"/>
<path d="M8.7 151.9l.6 1.3h-.6zM8.7 151.9h.6v1.3zM8.7 157.2l.6 1.3h-.6zM8.7 157.2h.6v1.3zM8.8 142.7l.5 3.9h-.5zM8.8 142.7h.5v3.9zM8.8 148l.5 3.9h-.5zM8.8 148h.5v3.9zM8.8 153.2l.5 4h-.5zM8.8 153.2h.5v4zM8.8 158.5l.5 4h-.5zM8.8 158.5h.5v4z"/>
<path d="M18.5 156.9l1.4 3.3h-1.4zM18.5 156.9h1.4v3.3zM18.5 151.6l1.4 3.4h-1.4zM18.5 151.6h1.4v3.4zM18.5 143.1l.5 .2h-.5zM18.5 143.1h.5v.2zM18.5 143.3l.5 3.7h-.5zM18.5 143.3h.5v3.7zM18.5 147.4l.5 7.6h-.5zM18.5 147.4h.5v7.6zM56.4 152.7l2.2 2.3h-2.2zM56.4 152.7h2.2v2.3z"/>
<path d="M115.9 152.7l2.2 2.3h-2.2zM115.9 152.7h2.2v2.3zM154.6 156.8l1.4 2.5h-1.4zM154.6 156.8h1.4v2.5zM155.5 142.4l.5 .9h-.5zM155.5 142.4h.5v.9zM155.5 155.3l.5 .1h-.5zM155.5 155.3h.5v.1zM155.5 155.4l.5 1.4h-.5zM155.5 155.4h.5v1.4zM155.5 159.3l.5 1.9h-.5zM155.5 159.3h.5v1.9z"/>
<path d="M164.9 155.5l1.7 .5h-1.7zM164.9 155.5h1.7v.5zM172.6 155.5l1.3 .5h-1.3zM172.6 155.5h1.3v.5zM174.2 154.6l1 1.5h-1zM174.2 154.6h1v1.5zM174.2 140.2l1 1.3h-1zM174.2 140.2h1v1.3zM200.9 143.2l.4 1.3h-.4zM200.9 143.2h.4v1.3zM200.9 148.5l.4 1.3h-.4zM200.9 148.5h.4v1.3z"/>
<path d="M200.9 153.8l.4 1.3h-.4zM200.9 153.8h.4v1.3zM200.9 159l.4 1.4h-.4zM200.9 159h.4v1.4zM7.4 175l.5 .5h-.5zM7.4 175.5l.5 1.5h-.5zM7.4 175.5h.5v1.5zM7.4 175l1.9 .1zM7.5 175.1l1.8 .4h-1.4zM7.5 175.1h1.8v.4zM8.7 162.5l.6 1.3h-.6zM8.7 162.5h.6v1.3z"/>
<path d="M8.7 167.8l.6 1.3h-.6zM8.7 167.8h.6v1.3zM8.7 173.1l.6 1.9h-.6zM8.7 173.1h.6v1.9zM8.8 163.8l.5 4h-.5zM8.8 163.8h.5v4zM8.8 169.1l.5 4h-.5zM8.8 169.1h.5v4zM18.5 169.5l1.4 2h-1.4zM18.5 169.5h1.4v2zM18.5 164.5l.5 2.7h-.5zM18.5 164.5h.5v2.7z"/>
<path d="M18.5 160.7l.5 1.8h-.5zM18.5 160.7h.5v1.8zM18.5 169.2l.5 13.3h-.5zM18.5 169.2h.5v13.3zM154.6 169.5l1.4 3h-1.4zM154.6 169.5h1.4v3zM155.5 169l.5 .5h-.5zM155.5 169h.5v.5zM155.5 175.4l.5 .4h-.5zM155.5 175.4h.5v.4zM167.3 175.4l.3 .7h-.3zM167.3 175.4h.3v.7z"/>
<path d="M167.3 176.1l11.1 .5h-11.1zM167.3 176.1h11.1v.5zM173.9 169.9l.3 1.2h-.3zM173.9 169.9h.3v1.2zM173.9 175.9l.3 .2h-.3zM173.9 175.9h.3v.2zM176.4 176.6l.4 4h-.4zM176.4 176.6h.4v4zM178 170.6l.4 .5h-.4zM178 170.6h.4v.5zM200.9 164.3l.4 1.3h-.4zM200.9 164.3h.4v1.3z"/>
<path d="M200.9 169.6l.4 1.5h-.4zM200.9 169.6h.4v1.5zM200.9 177.6l1.1 .4h-1.1zM200.9 177.6h1.1v.4zM202 177.6l1.3 .4h-1.3zM202 177.6h1.3v.4zM7.4 181l.5 1.3h-.5zM7.4 181h.5v1.3zM7.4 186.3l.5 1.3h-.5zM7.4 186.3h.5v1.3zM7.4 191.6l.5 1.3h-.5zM7.4 191.6h.5v1.3z"/>
<path d="M7.4 196.8l.5 1.4h-.5zM7.4 196.8h.5v1.4zM18.5 191.3l1.4 2h-1.4zM18.5 191.3h1.4v2zM18.5 180.5l1.4 2h-1.4zM18.5 180.5h1.4v2zM18.5 191.3l.5 6.9h-.5zM18.5 191.3h.5v6.9zM154.6 180.4l1.4 2.2h-1.4zM154.6 180.4h1.4v2.2zM154.6 195.8l1.4 3.1h-1.4zM154.6 195.8h1.4v3.1z"/>
<path d="M162.1 195.5l.5 .3h-.5zM162.1 195.5h.5v.3zM162.1 182.6l.5 .4h-.5zM162.1 182.6h.5v.4zM172.5 181l.4 1.2h-.4zM172.5 181h.4v1.2zM175.1 180.6l1.7 .4h-1.7zM175.1 180.6h1.7v.4zM175.1 181l.4 .1zM175.1 181.1l.4 1.1h-.4zM175.1 181.1h.4v1.1zM175.1 182.2l1.7 .4h-1.7z"/>
<path d="M175.1 182.2h1.7v.4zM176.4 181l.4 1.2h-.4zM176.4 181h.4v1.2zM7.4 202.1l.5 1.4h-.5zM7.4 202.1h.5v1.4zM7.4 207.4l.5 1.3h-.5zM7.4 207.4h.5v1.3zM7.4 212.7l.5 1.5h-.5zM7.4 212.7h.5v1.5zM7.4 214.2l11.6 .5h-11.6zM7.4 214.2h11.6v.5zM8.7 219.3l.5 1.3h-.5z"/>
<path d="M8.7 219.3h.5v1.3zM8.7 214.7l.5 1.3h-.5zM8.7 214.7h.5v1.3zM14.1 214.7l.5 4.6h-.5zM14.1 214.7h.5v4.6zM14.1 219.3l4.9 .5h-4.9zM14.1 219.3h4.9v.5zM18.5 219l1.4 2h-1.4zM18.5 219h1.4v2zM18.5 206.7l1.4 2h-1.4zM18.5 206.7h1.4v2zM18.5 214.7l.5 4.6h-.5z"/>
<path d="M18.5 214.7h.5v4.6zM18.5 219.8l.5 1.4h-.5zM18.5 219.8h.5v1.4zM18.5 202.2l.5 12h-.5zM18.5 202.2h.5v12zM154.6 206.8l1.4 2h-1.4zM154.6 206.8h1.4v2zM154.6 219.2l1.4 2.2h-1.4zM154.6 219.2h1.4v2.2zM159.3 201.5l.4 .3h-.4zM159.3 201.5h.4v.3zM159.3 201.8l10.8 .4h-10.8z"/>
<path d="M159.3 201.8h10.8v.4zM172.1 201.8l6.3 .4h-6.3zM172.1 201.8h6.3v.4zM178 215.3l.6 .4h-.6zM178 215.3h.6v.4zM182.8 215.3l1.3 .4h-1.3zM182.8 215.3h1.3v.4zM183.6 214.4l.5 .9h-.5zM183.6 214.4h.5v.9zM191.8 210l1 .1zM197 209.6l6.3 .5h-6.3zM197 209.6h6.3v.5z"/>
<path d="M197.7 216l.5 1.3h-.5zM197.7 216h.5v1.3zM197.7 210.1l.5 1.9h-.5zM197.7 210.1h.5v1.9zM202 203.1l1.3 .4h-1.3zM202 203.1h1.3v.4zM8.7 228.5l.5 1.4h-.5zM8.7 228.5h.5v1.4zM8.7 233.2l.5 1.3h-.5zM8.7 233.2h.5v1.3zM8.7 237.8l.5 1.3h-.5zM8.7 237.8h.5v1.3z"/>
<path d="M8.7 223.9l.5 1.3h-.5zM8.7 223.9h.5v1.3zM18.5 230.9l1.4 2h-1.4zM18.5 230.9h1.4v2zM18.5 225.3l.5 9.3h-.5zM18.5 225.3h.5v9.3zM18.5 236.5l.5 1.7h-.5zM18.5 236.5h.5v1.7zM56.4 225.5l2.2 2.2h-2.2zM56.4 225.5h2.2v2.2zM115.9 225.5l2.2 2.2h-2.2zM115.9 225.5h2.2v2.2z"/>
<path d="M154.6 231.6l1.4 2.3h-1.4zM154.6 231.6h1.4v2.3zM168.2 234.7l.6 .2h-.6zM168.2 234.7h.6v.2zM191.8 235.2l.4 .1h-.4zM191.8 235.2h.4v.1zM191.8 235.3l5.9 .5h-5.9zM191.8 235.3h5.9v.5zM197.7 221.3l.5 2h-.5zM197.7 221.3h.5v2zM197.7 223.3l6.4 .4h-6.4zM197.7 223.3h6.4v.4z"/>
<path d="M202.9 235.3l1.2 .5h-1.2zM202.9 235.3h1.2v.5zM203.6 223.7l.5 5.8h-.5zM203.6 223.7h.5v5.8zM203.6 233.5l.5 1.8h-.5zM203.6 233.5h.5v1.8zM8.7 244.3l.5 2.1h-.5zM8.7 244.3h.5v2.1zM8.7 246.4l1.3 .5h-1.3zM8.7 246.4h1.3v.5zM13.3 246.4l1.3 .5h-1.3zM13.3 246.4h1.3v.5z"/>
<path d="M17.7 246.4l62.1 .5h-62.1zM17.7 246.4h62.1v.5zM17.8 245.1l1.5 .5h-1.5zM17.8 245.1h1.5v.5zM17.8 245.6l.4 .8h-.4zM17.8 245.6h.4v.8zM18.9 245.6l.4 .8h-.4zM18.9 245.6h.4v.8zM35.2 245.9l2.3 .5h-2.3zM35.2 245.9h2.3v.5zM45.8 245.9l2.2 .5h-2.2zM45.8 245.9h2.2v.5z"/>
<path d="M56.3 245.9l2.3 .5h-2.3zM56.3 245.9h2.3v.5zM76.1 245.9l2.3 .5h-2.3zM76.1 245.9h2.3v.5zM85.1 246.4l71.4 .5h-71.4zM85.1 246.4h71.4v.5zM86.7 245.9l2.3 .5h-2.3zM86.7 245.9h2.3v.5zM97.2 245.9l2.4 .5h-2.4zM97.2 245.9h2.4v.5zM115.7 245.9l2.4 .5h-2.4zM115.7 245.9h2.4v.5z"/>
<path d="M129.1 245.9l2.3 .5h-2.3zM129.1 245.9h2.3v.5zM141 245.9l2.3 .5h-2.3zM141 245.9h2.3v.5zM148.1 246.4l8.4 .5h-8.4zM148.1 246.4h8.4v.5z"/>
</g>
<g fill="none" stroke="#000" stroke-width=".42">
<path d="M178.2 65.5v5.5M200.1 65.6h3.2M203.1 65.8v4.1M7.4 94h11.6M7.7 97.7v4M155.7 88.3v10.8M159.3 88.6h5M164.3 90h9.3M178.2 94.7v2M178.2 97.1v2.6M203.1 95.9v6.5M7.7 103v4"/>
<path d="M7.7 108.3v4M7.7 113.6v4M7.7 118.9v4M155.7 101.7v13.9M155.7 116v2.7M156 101.5h17.9M200.9 102.6h2.4M7.7 124.2v3.9M7.7 129.5v3.9M7.9 120.4h11.1M155.7 132.6v7.6M165.1 139.9v15.6"/>
<path d="M18.8 156.7v3.7M155.7 143.3v12M7.7 177v4M9.3 166.8h9.2M155.7 172.5v2.9M155.7 178v2.4M161.2 175.4v5.2M173.9 171.3h4.5M178.2 171.5v4.6M200.9 171.3h2.4M203.1 171.5v6.1M7.7 182.3v4"/>
<path d="M7.7 187.6v4M7.7 192.9v3.9M7.7 198.2v3.9M7.9 193h10.6M7.9 180.7h10.6M155.7 196.2v2.3M155.7 198.9v35.9M7.7 203.5v3.9M7.7 208.7v4M156.3 218.3h21.7M178.2 202.2v13.1M178.2 215.7v19"/>
<path d="M183.6 209.8h2.8M183.9 210v2.4M183.9 215.7v7.6M189.7 209.8h3.1M192 210.1v24.6M203.1 203.5v6.1M169 235.2v11.2M155.7 241.2v5.2"/>
</g>
<g fill="none" stroke="#000" stroke-width=".38">
<path d="M19 75.5h21.5M48.4 75.5h15.6M48.4 62h12.8M68.2 75.5h17.2M70.6 62h14.8M93.3 75.5h28.8M93.3 62h24.1M126.3 75.5h19.2M126.4 62h19.1M153.4 75.5h16.9M174.5 75.5h2.3M174.7 73.5h2.1"/>
<path d="M164.5 90.3v11M173.9 96.9h4.5M174.1 96.7v71M176.4 94.5h2M156 115.8h3.3M161.8 115.8h3.9M8.7 147.2h10.3M9.3 160.5h9.7M161 175.2h6.6M174.1 171.5v2.2M201.1 171.5v6.1M155.5 196h21.1"/>
<path d="M155.5 198.7h21.1M156 180.8h16.9M183.6 223.5h8.2"/>
</g>
<path d="M156 182.4h16.9M176.4 196.2v2.3" fill="none" stroke="#000" stroke-width=".34"/>
<path d="M166.7 202.2v15.9M167.4 202.2v15.9M168.8 235.1h23.4" fill="none" stroke="#000" stroke-width=".21"/>
<text font-size="5.5" x="16.5" y="37.8">PASADENA CONVENTION CENTER</text>
<g font-size="4.6">
<text x="35.3" y="47.1">PASADENA, CALIFORNIA</text>
<text x="28.6" y="52.4">EXHIBIT HALL AND BALLROOM</text>
<text x="72.1" y="122.3">EXHIBIT HALL A</text>
<text x="69.6" y="206.9">EXHIBIT HALL B</text>
</g>
<text font-size="2.9" x="171.4" y="35.6">SCALE</text>
<g font-size="2.8">
<text x="9.4" y="69.6">EXIT</text>
<text x="62.9" y="66.8">EXIT</text>
<text x="118.8" y="66.8">EXIT</text>
<text x="126.9" y="69.9">SERVICE CORRIDOR</text>
<text x="194.6" y="68.8">EXIT</text>
<text x="63.5" y="73.2">EXIT</text>
<text x="121.6" y="73.2">EXIT</text>
<text x="10.3" y="81.8">EXIT</text>
<text x="18.7" y="89.8">EXIT</text>
<text x="204.9" y="84.3">EXIT</text>
<text x="159" y="135.2">SERVICE</text>
<text x="190.8" y="139" transform="rotate(-90 190.8 139)">LOBBY</text>
<text x="204.9" y="191.9">EXIT</text>
<text x="192.4" y="214.7">EXIT</text>
<text x="10.3" y="224.4">EXIT</text>
<text x="18.8" y="242.6">EXIT</text>
<text x="158.1" y="240.1">EXIT</text>
</g>
<g font-size="1.9">
<text x="143.7" y="36.2">Projector</text>
<text x="143.7" y="39.5">Network Switch</text>
<text x="143.7" y="46.1">Podium</text>
<text x="143.8" y="42.8">Access Point</text>
<text x="143.8" y="49.4">Camera</text>
<text x="143.8" y="52.7">AV Data Box</text>
<text x="143.8" y="56">Wall Data Jack</text>
<text x="40.4" y="64">ROLL-UP</text>
<text x="85.5" y="64">ROLL-UP</text>
<text x="145.4" y="64">ROLL-UP</text>
<text x="41.7" y="66.5">DOOR</text>
<text x="86.7" y="66.5">DOOR</text>
<text x="146.6" y="66.5">DOOR</text>
<text x="40.4" y="72">ROLL-UP</text>
<text x="41.7" y="74.5">DOOR</text>
<text x="85.5" y="72">ROLL-UP</text>
<text x="86.7" y="74.5">DOOR</text>
<text x="145.4" y="72">ROLL-UP</text>
<text x="146.6" y="74.5">DOOR</text>
<text x="10.1" y="88.3">ROLL-UP</text>
<text x="11.3" y="90.8">DOOR</text>
<text x="44.4" y="119.3">A3</text>
<text x="87.7" y="119.3">A2</text>
<text x="121.4" y="119.3">A1</text>
<text x="155.7" y="126.6">ROLL-UP</text>
<text x="157" y="129.1">DOOR</text>
<text x="11.6" y="141.9">ELEC</text>
<text x="44.4" y="145">B3</text>
<text x="88.9" y="145">B2</text>
<text x="121.2" y="146.3">B1</text>
<text x="12.5" y="154.7">SW</text>
<text x="11.6" y="164.4">ELEC</text>
<text x="44.9" y="164.8">C3</text>
<text x="90" y="163.3">C2</text>
<text x="121.3" y="163.7">C1</text>
<text x="155.6" y="164.9">ROLL-UP</text>
<text x="156.8" y="167.4">DOOR</text>
<text x="12.5" y="172.8">A/V</text>
<text x="9.5" y="175.3">STORAGE</text>
<text x="44.9" y="187.5">D3</text>
<text x="90" y="186.1">D2</text>
<text x="121.2" y="186.1">D1</text>
<text x="45.2" y="207.1">E3</text>
<text x="121.2" y="205.8">E1</text>
<text x="89.3" y="211.8">E2</text>
<text x="159.2" y="211.2">MEN</text>
<text x="169.2" y="211.2">WOMEN</text>
<text x="187.6" y="221.3" transform="rotate(-90 187.6 221.3)">BUSINESS</text>
<text x="189.5" y="220.6" transform="rotate(-90 189.5 220.6)">CENTER</text>
<text x="43" y="224.1">F3</text>
<text x="86.2" y="222.9">F2</text>
<text x="127.2" y="223.1">F1</text>
<text x="181.7" y="227.7">SHOW</text>
<text x="179.8" y="230">MANAGER</text>
<text x="180" y="232.2">OFFICE #1</text>
<text x="10.1" y="241.3">ROLL-UP</text>
<text x="11.3" y="243.8">DOOR</text>
<text x="85.8" y="242.1">AW</text>
</g>
<g font-size="1.5">
<text x="159.1" y="38.5">0'</text>
<text x="162.4" y="38.5">5'</text>
<text x="165.3" y="38.5">10'</text>
<text x="168.6" y="38.5">15'</text>
<text x="171.9" y="38.5">20'</text>
<text x="178.5" y="38.5">30'</text>
<text x="185.1" y="38.5">40'</text>
<text x="191.7" y="38.5">50'</text>
<text x="156.2" y="95.9">MANAGER</text>
<text x="157.7" y="94">SHOW</text>
<text x="165" y="95.9">MANAGEMENT</text>
<text x="167.9" y="94">EVENT</text>
<text x="156.2" y="97.7">OFFICE #2</text>
<text x="167.6" y="97.7">OFFICE</text>
</g>
<g font-size="1.4">
<text x="156.2" y="104.2">PASSENGER</text>
<text x="156.8" y="107.6">ELEVATOR</text>
<text x="157.5" y="105.9">FREIGHT</text>
<text x="166.5" y="107.7">FREIGHT</text>
<text x="165.8" y="109.3">ELEVATOR</text>
<text x="8.2" y="128.1">CONCESSIONS</text>
<text x="165.8" y="149">ELEVATOR</text>
<text x="166.5" y="147.3">FREIGHT</text>
<text x="8.2" y="187.7">CONCESSIONS</text>
</g>
<g font-size=".9">
<text x="139.4" y="35.6">P</text>
<text x="139.4" y="38.8">SW</text>
<text x="139.1" y="45.4">POD</text>
<text x="139.3" y="49.3">CAM</text>
<text x="140.4" y="52.4">AV</text>
<text x="44.4" y="121.8">SW</text>
<text x="88.1" y="120.9">SW</text>
<text x="121.7" y="120.9">SW</text>
<text x="44.6" y="146.7">SW</text>
<text x="89.1" y="146.7">SW</text>
<text x="120.7" y="148.2">SW</text>
<text x="44.8" y="167.7">SW</text>
<text x="89.5" y="166.3">SW</text>
<text x="120.9" y="166.8">SW</text>
<text x="45.5" y="190.2">SW</text>
<text x="90.3" y="188.8">SW</text>
<text x="121.6" y="189.3">SW</text>
<text x="45.9" y="209.7">SW</text>
<text x="90.6" y="208.2">SW</text>
<text x="122" y="208.7">SW</text>
<text x="43.1" y="226.9">SW</text>
<text x="87.8" y="225.9">SW</text>
<text x="126.4" y="225.8">SW</text>
<text x="87.3" y="243.7">SW</text>
</g>
</svg>
